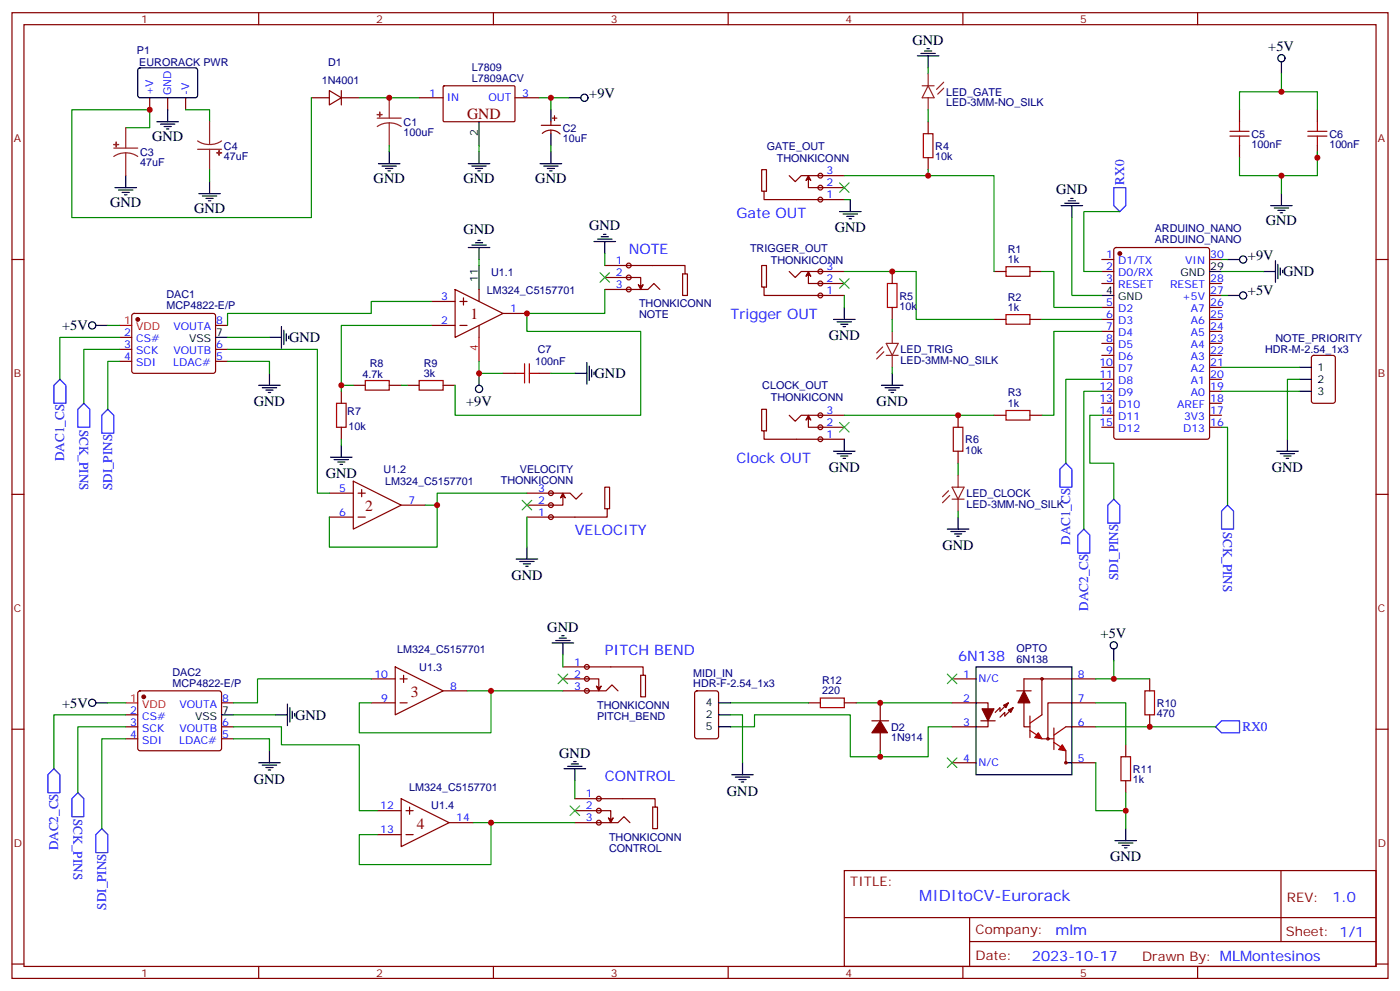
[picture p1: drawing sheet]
<svg xmlns="http://www.w3.org/2000/svg" width="412mm" height="292mm" viewBox="0 0 412 292" stroke-linecap="round" stroke-linejoin="round" font-family="sans-serif">
<g fill="none" stroke="#870000" stroke-width=".35">
<path d="M3.5 3.7h405.4v284.4h-405.4zM7.1 7.3h398.2v277.3h-398.2zM76.2 3.7v3.6M145.3 3.7v3.6M214.5 3.7v3.6M283.6 3.7v3.6M352.8 3.7v3.6M3.5 76.4h3.6M324.6 76.4h3.5M324.6 79.9h3.5M328.3 73.1l.5-.2h26.8l.7 .4v55.3l-.5 .7h-27l-.7-.4v-55.3zM356.3 76.4h3.5"/>
<path d="M405.3 76.4h3.6M35.3 99.3h3.5M39 92.5l.5-.2h23.3l.5 .2 .2 .5-.1 16.5-.6 .4h-23.6l-.4-.7v-16.2zM63.5 95.8h3.5M127 95.8h7.1M127 88.8h7.1M134.1 85.2l14.1 7.1-14.1 7zM135.5 95.8h2.1M135.5 88.8h2.1M136.5 87.7v2.1M141.1 85.2v3.6M141.1 95.8v3.5"/>
<path d="M148.2 92.3h7M324.6 83.5h3.5M324.6 90.5h3.5M324.6 94.1h3.5M324.6 97.6h3.5M356.3 83.5h3.5M356.3 90.5h3.5M356.3 94.1h3.5M356.3 97.6h3.5M356.3 87h3.5M35.3 102.9h3.5M35.3 106.4h3.5"/>
<path d="M63.5 102.9h3.5M63.5 106.4h3.5M324.6 101.1h3.5M324.6 104.6h3.5M324.6 108.2h3.5M324.6 111.7h3.5M324.6 115.2h3.5M324.6 118.7h3.5M356.3 101.1h3.5M356.3 104.6h3.5M356.3 108.2h3.5M356.3 111.7h3.5"/>
<path d="M356.3 115.2h3.5M356.3 118.7h3.5M324.6 122.3h3.5M324.6 125.8h3.5M356.3 122.3h3.5M356.3 125.8h3.5M3.5 145.6h3.6M97 152.3h7.1M97 145.2h7.1M104.1 141.7l14.1 7-14.1 7.1zM105.5 152.3h2.1M105.5 145.2h2.1"/>
<path d="M106.5 144.1v2.2M118.2 148.7h7M405.3 145.6h3.6M109.4 199.9h7M116.4 196.4l14.1 7-14.1 7.1zM117.8 199.9h2.1M118.9 198.8v2.1M3.5 214.7h3.6M37 210.5h3.6M37 214h3.6M37 217.5h3.6M40.8 203.6l.5-.2h23.3l.5 .2 .2 .5-.1 16.5-.6 .5-23.6-.1-.4-.7v-16.2z"/>
<path d="M65.3 214h3.5M65.3 217.5h3.5M65.3 206.9h3.5M109.4 206.9h7M117.8 206.9h2.1M130.5 203.4h7.1M405.3 214.7h3.6M111.1 238.7h7.1M118.2 235.2l14.1 7-14.1 7.1zM119.6 238.7h2.1M120.6 237.6v2.1M111.1 245.7h7.1"/>
<path d="M119.6 245.7h2.1M132.3 242.2h7M248.7 256.3h156.6v28.3h-156.6zM377.3 256.4v20.8M248.7 270.2h156.5M285.6 277.2h119.6M285.6 270.2v14.1M3.5 283.8h3.6M76.2 284.6v3.5M145.3 284.6v3.5M214.5 284.6v3.5M283.6 284.6v3.5"/>
<path d="M352.8 284.6v3.5M405.3 283.8h3.6"/>
</g>
<g fill="#870000" stroke="#870000" stroke-width=".35">
<circle cx="329.8" cy="74.6" r=".53"/>
<circle cx="40.6" cy="94.1" r=".53"/>
<circle cx="42.3" cy="205.2" r=".53"/>
</g>
<path d="M141.1 78.2v7M356.3 79.9h3.5M63.5 99.3h3.5M324.6 87h3.5M65.3 210.5h3.5" fill="none" stroke="#000" stroke-width=".35"/>
<path d="M35.3 95.8h3.5M141.1 99.3v7.1M37 206.9h3.6" fill="none" stroke="#f00" stroke-width=".35"/>
<g fill="#f0f0f0" stroke="#870000" stroke-width=".35">
<circle cx="185.2" cy="78.2" r=".71"/>
<circle cx="185.2" cy="81.7" r=".71"/>
<circle cx="185.2" cy="85.2" r=".71"/>
</g>
<path d="M178.2 78.2h23.6v2.4h.7v6.4h-1.4v-6.4h.7M178.2 85.2h12.7l1.7-1.7 1.8 1.7M178.2 81.7h10.5v2.8l.7-.7-.7 1.4-.7-1.4 .7 .7" fill="none" stroke="#870000" stroke-width=".35"/>
<g fill="#f0f0f0" stroke="#870000" stroke-width=".35">
<circle cx="162.3" cy="152.3" r=".71"/>
<circle cx="162.3" cy="148.7" r=".71"/>
<circle cx="162.3" cy="145.2" r=".71"/>
</g>
<path d="M155.2 145.2h12.7l1.8 1.8 1.7-1.8M165.8 145.9l-.7 .7 .7-1.4 .7 1.4-.7-.7v2.8h-10.6M178.9 149.8h-.7v-6.4h1.4v6.4h-.7v2.5h-23.7" fill="none" stroke="#870000" stroke-width=".35"/>
<g fill="#f0f0f0" stroke="#870000" stroke-width=".35">
<circle cx="172.9" cy="196.4" r=".71"/>
<circle cx="172.9" cy="199.9" r=".71"/>
<circle cx="172.9" cy="203.4" r=".71"/>
</g>
<path d="M165.8 199.9h10.6v2.8l.7-.7-.7 1.4-.7-1.4 .7 .7M165.8 196.4h23.6v2.4h.7v6.4h-1.4v-6.4h.7M165.8 203.4h12.7l1.8-1.8 1.7 1.8" fill="none" stroke="#870000" stroke-width=".35"/>
<g fill="#f0f0f0" stroke="#870000" stroke-width=".35">
<circle cx="176.4" cy="235.2" r=".71"/>
<circle cx="176.4" cy="238.7" r=".71"/>
<circle cx="176.4" cy="242.2" r=".71"/>
</g>
<path d="M169.3 238.7h10.6v2.8l.7-.7-.7 1.4-.7-1.4 .7 .7M169.3 235.2h23.7v2.4h.7v6.4h-1.4v-6.4h.7M169.3 242.2h12.7l1.8-1.7 1.8 1.7" fill="none" stroke="#870000" stroke-width=".35"/>
<g fill="#f0f0f0" stroke="#870000" stroke-width=".35">
<circle cx="241.7" cy="58.8" r=".71"/>
<circle cx="241.7" cy="55.2" r=".71"/>
<circle cx="241.7" cy="51.7" r=".71"/>
</g>
<path d="M225.1 56.3h.7v-6.3h-1.4v6.3h.7v2.5h23.6M232.5 51.7l1.7 1.8 1.8-1.8h12.7M238.1 52.4l.7 .7-.7-1.4-.7 1.4 .7-.7v2.8h10.6" fill="none" stroke="#870000" stroke-width=".35"/>
<g fill="#f0f0f0" stroke="#870000" stroke-width=".35">
<circle cx="241.7" cy="87" r=".71"/>
<circle cx="241.7" cy="83.5" r=".71"/>
<circle cx="241.7" cy="79.9" r=".71"/>
</g>
<path d="M232.5 79.9l1.7 1.8 1.8-1.8h12.7M225.1 84.5h.7v-6.3h-1.4v6.3h.7v2.5h23.6M238.1 80.6l.7 .8-.7-1.5-.7 1.5 .7-.8v2.9h10.6" fill="none" stroke="#870000" stroke-width=".35"/>
<g fill="#f0f0f0" stroke="#870000" stroke-width=".35">
<circle cx="241.7" cy="129.3" r=".71"/>
<circle cx="241.7" cy="125.8" r=".71"/>
<circle cx="241.7" cy="122.3" r=".71"/>
</g>
<g fill="none" stroke="#870000" stroke-width=".35">
<path d="M44.1 28.8v3.5M49.4 28.8v3.5M54.7 28.8v3.5M91.7 28.8h5.3M97 26.7l3.5 2.1-3.5 2.1zM100.5 26.7v4.2M100.5 28.8h5.3M123.5 28.8h7M130.6 25.4l.3-.1h20.6l.2 .3-.1 10.1-.3 .1h-20.6l-.2-.3zM151.7 28.8h7M159.5 36.9h5.6M159.7 39.3a3.8 3.8 0 0 1 5.3 .1"/>
<path d="M162.3 35.8v1.1M162.3 38.3v1.1M162.6 34.8h1.4M163.3 34.1v1.4M273.4 35.8v3.6M365.1 32.3v3.5M388.1 32.3v3.5M273.4 46.4v3.6M365.1 42.9v3.5M388.1 42.9v3.5M262.8 79.9v3.6M292.8 79.9h3.5"/>
<path d="M303.4 79.9h3.5M262.8 90.5v3.6M292.8 94.1h3.5M303.4 94.1h3.5M100.5 115.2v3.5M104.1 113.5h3.5M114.7 113.5h3.5M119.9 113.5h3.6M130.5 113.5h3.6M148.2 109.9h3.5M158.7 109.9h3.6M386.5 104.8l.5-.2h5.6l.7 .5v12.9l-.4 .7h-5.9l-.7-.4v-13z"/>
<path d="M100.5 125.8v3.5M225.1 126.9h.7v-6.4h-1.4v6.4h.7v2.4h23.6M232.5 122.3l1.7 1.7 1.8-1.7h12.7M238.1 123l.7 .7-.7-1.4-.7 1.4 .7-.7v2.8h10.6M282.2 122.3v3.5M282.2 132.9v3.5M292.8 122.3h3.5M303.4 122.3h3.5M280.5 199.9h7M306.9 199.9v10.6M322.8 199.9h-21.2v14.1h1.8M338.7 199.9v3.5"/>
<path d="M204.8 203.6l.5-.2h5.7l.6 .4 .1 13-.5 .7h-5.9l-.6-.4-.1-13zM238.1 206.9h3.6M248.7 206.9h3.5M256.8 212.2h5M259.3 206.9v5.3M259.3 215.8v5.3M280.5 206.9h10.5v7.1h-10.5M288.9 212.2h4.3M297 206.9l-2.4 2.5v-1l-1.4 1.4M298.4 208.4l-2.4 2.4v-1l-1.4 1.4M299.5 203.4h4.2M314 214h8.8"/>
<path d="M322.8 206.9h-14.1v10.6M331.6 219.3v3.5M338.7 210.5v3.5M280.5 224.6h7M314 221.1v3.5M315.7 224.6h7.1M331.6 229.9v3.5"/>
<circle cx="306.9" cy="199.9" r=".35"/>
<circle cx="308.7" cy="217.5" r=".35"/>
<circle cx="314" cy="224.6" r=".35"/>
</g>
<g fill="none" stroke="#000" stroke-width=".35">
<path d="M270.2 16.4h6.4M271.3 15.7h4.2M272.3 15h2.2M273 14.3h.8M273.4 16.4v3.6M377.5 18.2v3.5M40.8 20.2l.5-.2h16.5l.4 .7-.1 7.7-.6 .4-16.5-.1-.4-.6v-7.4zM46.2 35.8h6.4M47.3 36.5h4.2M48.3 37.3h2.1M49 38h.7M49.4 32.3v3.5"/>
<path d="M141.1 35.8v7.1M162.3 32.3v3.5M162.3 39.4v3.5M167.6 28.8h3.5M33.9 55.2h6.3M34.9 56h4.3M36 56.7h2.1M36.7 57.4h.7M37 51.7v3.5M58.6 57h6.3M59.6 57.7h4.3M60.7 58.4h2.1"/>
<path d="M61.4 59.1h.7M61.7 53.5v3.5M111.5 48.2h6.3M112.5 48.9h4.3M113.6 49.6h2.1M114.3 50.3h.7M114.7 44.7v3.5M137.9 48.2h6.4M139 48.9h4.2M140.1 49.6h2.1M140.8 50.3h.7M141.1 44.7v3.5"/>
<path d="M159.1 48.2h6.4M160.2 48.9h4.2M161.2 49.6h2.1M161.9 50.3h.7M162.3 44.7v3.5M250.5 58.8v3.5M313.6 59.8h4.3M314.7 59.1h2.1M315.4 58.4h.7M377.5 57v3.5M137.9 72.9h6.4M139 72.2h4.2"/>
<path d="M140.1 71.5h2.1M140.8 70.8h.7M141.1 72.9v3.5M175 71.1h6.3M176 70.4h4.3M177.1 69.7h2.1M177.8 69h.7M178.2 71.1v3.5M247.3 62.3h6.3M248.4 63h4.2M249.4 63.7h2.1M250.1 64.4h.7"/>
<path d="M312.6 60.5h6.3M315.7 60.5v3.6M361.6 76.4h3.5M372.2 79.9h3.5M374.3 60.5h6.3M375.4 61.2h4.2M375.7 76.8v6.3M376.4 77.8v4.3M376.4 61.9h2.1M377.1 78.9v2.1M377.1 62.7h.7M377.8 79.6v.7"/>
<path d="M28.2 95.8h3.5M79.4 99.3h3.5M82.9 96.2v6.3M83.6 97.2v4.3M84.3 98.3v2.1M85 99v.7M245.5 94.1h6.4M246.6 94.8h4.2M247.6 95.5h2.2M248.4 96.2h.7M248.7 90.5v3.6M361.6 87h3.5"/>
<path d="M76.2 113.5h6.3M77.3 114.2h4.2M78.3 114.9h2.1M79 115.6h.7M79.4 109.9v3.6M141.1 109.9v3.6M169.3 109.9h3.6M172.9 106.8v6.3M173.6 107.8v4.2M174.3 108.9v2.1M175 109.6v.7M259.6 113.5h6.4"/>
<path d="M260.7 114.2h4.2M261.8 114.9h2.1M262.5 115.6h.7M262.8 109.9v3.6M382.8 115.2h3.5M382.8 108.2h3.5M382.8 111.7h3.5M97.4 134.6h6.3M98.4 135.3h4.3M99.5 136h2.1M100.2 136.7h.7M100.5 131.1v3.5"/>
<path d="M245.5 132.9h6.4M246.6 133.6h4.2M247.6 134.3h2.2M248.4 135h.7M248.7 129.3v3.6M376.1 132.9h6.3M377.1 133.6h4.3M378.2 134.3h2.1M378.9 135h.7M379.2 129.3v3.6M279 155.8h6.4M280.1 156.5h4.2"/>
<path d="M281.2 157.2h2.1M281.9 157.9h.7M282.2 152.3v3.5M152 164.6h6.4M153.1 165.3h4.2M154.2 166h2.1M154.9 166.7h.7M155.2 161.1v3.5M162.6 189.3h6.4M163.7 188.6h4.2M164.7 187.9h2.2M165.5 187.2h.7"/>
<path d="M165.8 189.3v3.5M287.5 196.4h28.2v31.7h-28.2zM328.1 191.1v3.5M28.2 206.9h3.5M81.1 210.5h3.6M84.7 207.3v6.3M85.4 208.4v4.2M86.1 209.4v2.1M86.8 210.1v.7M211.7 206.9h3.5M211.7 210.5h3.5M211.7 214h3.5"/>
<path d="M76.2 224.6h6.3M77.3 225.3h4.2M78.3 226h2.1M79 226.7h.7M79.4 221.1v3.5M166.2 226.3h6.3M167.2 225.6h4.2M168.3 224.9h2.1M169 224.2h.7M169.3 226.3v3.6M215.5 228.1h6.4M216.6 228.8h4.2"/>
<path d="M217.7 229.5h2.1M218.4 230.2h.7M218.7 224.6v3.5M314 224.6h1.7M328.4 247.5h6.4M329.5 248.2h4.2M330.6 248.9h2.1M331.3 249.6h.7M331.6 244v3.5"/>
<circle cx="377.5" cy="17.1" r="1.06"/>
<circle cx="172.2" cy="28.8" r="1.06"/>
<circle cx="366.2" cy="76.4" r="1.06"/>
<circle cx="27.2" cy="95.8" r="1.06"/>
<circle cx="366.2" cy="87" r="1.06"/>
<circle cx="141.1" cy="114.5" r="1.06"/>
<circle cx="328.1" cy="190" r="1.06"/>
<circle cx="27.2" cy="206.9" r="1.06"/>
</g>
<g fill="none" stroke="#8c2424" stroke-width=".35">
<path d="M37 37.6v6M61.7 35.8v6.7M111.1 34.8h7.1M114.7 36.2l1.8 .2 1.7 .9M114.7 36.2l-1.9 .2-1.7 .9M114.7 28.8v6M114.7 36.2v6.7M271.6 25.3h3.6M273.4 25.3l1.8 3.5h-3.6zM273.4 21.7v3.6M273.4 28.8v3.5M278 26l-1.8 1.7"/>
<path d="M278 24.2l-2.1 2.1M33.5 43.6h7.1M37 45l1.9 .2 1.7 .9M37 45l-1.8 .3-1.7 .8M37 45v6.7M58.2 41.5l1.7 .8 1.8 .2M58.2 44h7.1M61.7 44v6M65.3 41.5l-1.7 .8-1.9 .2M262.8 97.6v3.5M260 102.2l-1.8 1.7M260.3 103.6l-2.1 2.1"/>
<path d="M261.1 101.1h3.5l-1.8 3.5zM261.1 104.6h3.5M262.8 104.6v3.6M282.2 139.9v3.5M279.4 144.5l-1.8 1.8M279.8 145.9l-2.2 2.1M280.5 143.4h3.5l-1.8 3.6zM280.5 147h3.5M282.2 147v3.5"/>
</g>
<g fill="#8c2424" stroke="#8c2424" stroke-width=".35">
<path d="M111.1 33.7l1.4 .1z"/>
<path d="M111.8 33l.1 1.4z"/>
<path d="M33.5 42.5l1.4 .1z"/>
<path d="M34.2 41.8l.1 1.5z"/>
<path d="M63.9 45h1.4z"/>
<path d="M64.5 44.3l.1 1.4z"/>
</g>
<g fill="none" stroke="#008700" stroke-width=".35">
<path d="M273.4 20v1.7M54.7 32.3h7v3.5M91.7 28.8v35.3h-70.5v-31.8h22.9v5.3h-7.1M105.8 28.8h17.7M158.7 28.8h8.9M162.3 28.8v3.5M273.4 32.3v3.5M365.1 32.3v-5.3h23v5.3M377.5 21.7v5.3M61.7 50v3.5M114.7 42.9v1.8M141.1 42.9v1.8"/>
<path d="M162.3 42.9v1.8M248.7 51.7h44.1v28.2M248.7 58.8h1.8M273.4 50v1.7M377.5 51.7v5.3M388.1 44.7v7h-23v-5.3M141.1 76.4v1.8M178.2 74.6v3.6M248.7 79.9h21.2v14.2h22.9M306.9 79.9h3.5v10.6h14.2M315.7 64.1v22.9h8.9M329.8 62.3h-10.5v17.6h5.3"/>
<path d="M359.8 79.9h12.4M359.8 76.4h1.8M31.7 95.8h3.6M35.3 99.3h-17.7v12.4M67 99.3h12.4M127 88.8h-17.6v3.5h-42.4v3.5M127 95.8h-26.5v17.7M178.2 85.2v7.1h-23v5.3h33.5v24.7h-54.6v-8.8M248.7 87v3.5M262.8 94.1v3.5M306.9 94.1h17.7M324.6 97.6h-14.2v24.7h-3.5"/>
<path d="M359.8 87h1.8M35.3 102.9h-10.6v15.8M35.3 106.4h-3.6v14.1M67 102.9h26.5v42.3h3.5M67 106.4h12.4v3.5M104.1 113.5h-3.6v1.7M118.2 113.5h1.7M141.1 106.4v3.5h7.1M162.3 109.9h7M262.8 108.2v1.7M324.6 111.7h-10.6v24.7M324.6 115.2h-5.3v40.6"/>
<path d="M359.8 108.2h23M359.8 115.2h23M382.8 111.7h-3.6v17.6M100.5 129.3v1.8M248.7 122.3h44.1M282.2 136.4v3.5M324.6 122.3h-3.6v14.1h7.1v10.6M359.8 125.8h1.8v22.9M125.2 148.7h3.6v12.4h-31.8v-8.8M155.2 145.2h-26.4v3.5M155.2 152.3v8.8M282.2 150.5v1.8"/>
<path d="M109.4 199.9h-33.6v7h-7M165.8 192.8v3.6M322.8 199.9h15.9M328.1 194.6v5.3M31.7 206.9h5.3M37 214h-14.1v19.4M37 217.5h-7v26.5M37 210.5h-21.1v15.8M68.8 217.5h10.6v3.6M68.8 214h14.1v5.3h22.9v19.4h5.3M68.8 210.5h12.3M137.6 203.4h7v12.4h-38.8v-8.9h3.6"/>
<path d="M144.6 203.4h21.2M215.2 214h7v-3.5h28.3v12.3h8.8M215.2 210.5h3.5v14.1M215.2 206.9h22.9M252.2 206.9h28.3M280.5 214h-7.1v8.8h-14.1v-1.7M322.8 214h35.3M322.8 206.9h8.8v12.4M169.3 229.9v5.3M322.8 224.6v14.1h8.8v-5.3M331.6 238.7v5.3M139.3 242.2h5.3v12.4h-38.8v-8.9h5.3"/>
<path d="M144.6 242.2h24.7"/>
</g>
<g fill="none" stroke="#a10000" stroke-width=".35">
<path d="M272 39.4h2.8v7h-2.8zM362.3 38.7h5.6M365.1 35.8v2.9M385.2 38.7h5.7M388.1 35.8v2.9M362.3 40.1h5.6M365.1 40.1v2.8M385.2 40.1h5.7M388.1 40.1v2.8M296.3 78.5h7.1v2.9h-7.1zM261.4 83.5h2.8v7h-2.8zM296.3 92.6h7.1v2.9h-7.1z"/>
<path d="M99.1 118.7h2.9v7.1h-2.9zM107.6 112h7.1v2.9h-7.1zM123.5 112h7v2.9h-7zM151.7 109.9h2.8M154.5 107.1v5.6M155.9 107.1v5.6M155.9 109.9h2.8M280.8 125.8h2.8v7.1h-2.8zM296.3 120.9h7.1v2.8h-7.1zM241.7 205.5h7v2.9h-7zM303.4 210.8v6.4M303.4 215.1l2.1 1.4"/>
<path d="M306.9 210.5l-3.5 2.4M306.9 217.5h3.5M310.4 218.6l2.2 1.4M310.4 214.3v6.4M314 214l-3.6 2.5M337.3 203.4h2.8v7.1h-2.8zM330.2 222.8h2.8v7.1h-2.8z"/>
</g>
<g fill="none" stroke="#3c3" stroke-width=".35">
<path d="M247.3 53.8l2.8 2.9M250.1 53.8l-2.8 2.9M176.7 80.3l2.9 2.8M179.6 80.3l-2.9 2.8M247.3 82.1l2.8 2.8M250.1 82.1l-2.8 2.8M247.3 124.4l2.8 2.8M250.1 124.4l-2.8 2.8M153.8 147.3l2.8 2.8M156.6 147.3l-2.8 2.8M164.4 198.5l2.8 2.8M167.2 198.5l-2.8 2.8"/>
<path d="M279 198.5l2.9 2.8M281.9 198.5l-2.9 2.8M167.9 237.3l2.8 2.8M170.7 237.3l-2.8 2.8M279 223.2l2.9 2.8M281.9 223.2l-2.9 2.8"/>
</g>
<path d="M328.1 55.2h3.5v5.3l-1.8 1.8-1.7-1.8zM17.6 111.7l1.8 1.8v5.2h-3.5v-5.2zM24.7 118.7l1.8 1.8v5.3h-3.6v-5.3zM31.7 120.5l1.8 1.8v5.3h-3.5v-5.3zM314 136.4l1.7 1.7v5.3h-3.5v-5.3zM317.5 157.6l1.8-1.8 1.7 1.8v5.2h-3.5zM326.3 148.7l1.8-1.7 1.7 1.7v5.3h-3.5zM361.6 148.7l1.8 1.8v5.3h-3.6v-5.3zM358.1 214l1.7-1.8h5.3v3.6h-5.3zM15.9 226.3l1.7 1.8v5.3h-3.5v-5.3zM22.9 233.4l1.8 1.8v5.3h-3.5v-5.3zM30 244l1.7 1.7v5.3h-3.5v-5.3z" fill="none" stroke="#00f" stroke-width=".35"/>
<g fill="#870000" stroke="#870000" stroke-width=".35">
<path d="M289.3 208.7h3.5l-1.8 3.5z"/>
<path d="M297 209.1l1.4-.7-.7 1.4z"/>
<path d="M295.6 207.6l1.4-.7-.7 1.5z"/>
<path d="M301.6 203.4l1.8 3.5h-3.5z"/>
<path d="M259.3 212.2l2.1 3.6h-4.6z"/>
</g>
<g fill="#a10000" stroke="#a10000" stroke-width=".35">
<path d="M305.9 215.8l1 1.7-2.1-.3z"/>
<path d="M312.9 219.3l1.1 1.8-2.1-.4z"/>
</g>
<g fill="#c00">
<circle cx="162.3" cy="28.8" r=".88"/>
<circle cx="114.7" cy="28.8" r=".88"/>
<circle cx="44.1" cy="32.3" r=".88"/>
<circle cx="388.1" cy="46.4" r=".88"/>
<circle cx="377.5" cy="51.7" r=".88"/>
<circle cx="377.5" cy="27" r=".88"/>
<circle cx="262.8" cy="79.9" r=".88"/>
<circle cx="273.4" cy="51.7" r=".88"/>
<circle cx="282.2" cy="122.3" r=".88"/>
<circle cx="141.1" cy="109.9" r=".88"/>
<circle cx="100.5" cy="113.5" r=".88"/>
<circle cx="155.2" cy="92.3" r=".88"/>
<circle cx="128.8" cy="148.7" r=".88"/>
<circle cx="144.6" cy="203.4" r=".88"/>
<circle cx="144.6" cy="242.2" r=".88"/>
<circle cx="328.1" cy="199.9" r=".88"/>
<circle cx="338.7" cy="214" r=".88"/>
<circle cx="331.6" cy="238.7" r=".88"/>
<circle cx="259.3" cy="206.9" r=".88"/>
<circle cx="259.3" cy="222.8" r=".88"/>
</g>
<g font-size="4.6" fill="#800">
<text x="137.6" y="35.1">GND</text>
<text x="138.6" y="94.1">1</text>
<text x="107.6" y="150.5">2</text>
<text x="121" y="205.2">3</text>
<text x="122.8" y="244">4</text>
</g>
<text font-size="4.6" fill="#00f" x="270.8" y="265.4">MIDItoCV-Eurorack</text>
<g font-size="4.2">
<text x="268.8" y="13.1">GND</text>
<text x="373.6" y="14.9">+5V</text>
<text x="173.6" y="28.8">+9V</text>
<text x="44.8" y="41.5">GND</text>
<text x="110.1" y="53.8">GND</text>
<text x="136.5" y="53.8">GND</text>
<text x="157.7" y="53.8">GND</text>
<text x="311.1" y="57.2">GND</text>
<text x="32.5" y="60.9">GND</text>
<text x="57.1" y="62.7">GND</text>
<text x="136.5" y="69">GND</text>
<text x="173.6" y="67.8">GND</text>
<text x="245.9" y="68.4">GND</text>
<text x="372.9" y="66.2">GND</text>
<text x="367.6" y="76.4">+9V</text>
<text x="378" y="81.4">GND</text>
<text x="367.6" y="87">+5V</text>
<text x="18.3" y="97.2">+5V</text>
<text x="85.2" y="100.8">GND</text>
<text x="244.1" y="100.2">GND</text>
<text x="175.2" y="111.4">GND</text>
<text x="74.8" y="119.6">GND</text>
<text x="137.3" y="119.4">+9V</text>
<text x="258.2" y="119.6">GND</text>
<text x="96" y="140.7">GND</text>
<text x="244.1" y="139">GND</text>
<text x="374.6" y="139">GND</text>
<text x="277.6" y="161.9">GND</text>
<text x="150.6" y="170.7">GND</text>
<text x="161.2" y="186">GND</text>
<text x="324.2" y="187.8">+5V</text>
<text x="18.3" y="208.4">+5V</text>
<text x="87" y="211.9">GND</text>
<text x="164.7" y="223">GND</text>
<text x="74.8" y="230.7">GND</text>
<text x="214.1" y="234.2">GND</text>
<text x="327" y="253.6">GND</text>
</g>
<g font-size="4.2" fill="#00f">
<text x="217" y="64.1">Gate OUT</text>
<text x="185.2" y="74.6">NOTE</text>
<text x="215.2" y="94.1">Trigger OUT</text>
<text x="217" y="136.4">Clock OUT</text>
<text x="169.3" y="157.6">VELOCITY</text>
<text x="178.2" y="192.8">PITCH BEND</text>
<text x="282.2" y="194.6">6N138</text>
<text x="178.2" y="229.9">CONTROL</text>
<text x="392.5" y="265.6">1.0</text>
<text x="310.9" y="275.2">mlm</text>
<text x="304" y="283">2023-10-17</text>
</g>
<g font-size="3.9" fill="#00f">
<text x="331.1" y="54.3" transform="rotate(-90 331.1 54.3)">RX0</text>
<text x="23.4" y="126.5" transform="rotate(90 23.4 126.5)">SCK_PINS</text>
<text x="18.9" y="135.8" transform="rotate(-90 18.9 135.8)">DAC1_CS</text>
<text x="33" y="144.4" transform="rotate(-90 33 144.4)">SDI_PINS</text>
<text x="315.2" y="160.4" transform="rotate(-90 315.2 160.4)">DAC1_CS</text>
<text x="360.3" y="156.5" transform="rotate(90 360.3 156.5)">SCK_PINS</text>
<text x="329.4" y="170.8" transform="rotate(-90 329.4 170.8)">SDI_PINS</text>
<text x="320.5" y="179.9" transform="rotate(-90 320.5 179.9)">DAC2_CS</text>
<text x="366" y="215.3">RX0</text>
<text x="21.7" y="241.2" transform="rotate(90 21.7 241.2)">SCK_PINS</text>
<text x="17.1" y="250.4" transform="rotate(-90 17.1 250.4)">DAC2_CS</text>
<text x="31.3" y="267.8" transform="rotate(-90 31.3 267.8)">SDI_PINS</text>
</g>
<g font-size="3.9" fill="#800">
<text x="250.5" y="260.9">TITLE:</text>
<text x="379.1" y="265.6">REV:</text>
<text x="287.4" y="275.1">Company:</text>
<text x="378.7" y="275.7">Sheet: 1/1</text>
<text x="287.4" y="282.8">Date:</text>
<text x="336.4" y="282.9">Drawn By: MLMontesinos</text>
</g>
<g font-size="3.2" fill="#800">
<text x="41.6" y="6.7">1</text>
<text x="110.8" y="6.7">2</text>
<text x="179.9" y="6.7">3</text>
<text x="249.1" y="6.7">4</text>
<text x="318.2" y="6.7">5</text>
<text x="4.1" y="41.8">A</text>
<text x="405.9" y="41.8">A</text>
<text x="4.1" y="111">B</text>
<text x="405.9" y="111">B</text>
<text x="4.1" y="180.1">C</text>
<text x="405.9" y="180.1">C</text>
<text x="4.1" y="249.3">D</text>
<text x="405.9" y="249.3">D</text>
<text x="41.6" y="287.5">1</text>
<text x="110.8" y="287.5">2</text>
<text x="179.9" y="287.5">3</text>
<text x="249.1" y="287.5">4</text>
<text x="318.2" y="287.5">5</text>
</g>
<g font-size="3.2" fill="#000080">
<text x="40.3" y="15.9">P1</text>
<text x="41" y="19.4">EURORACK PWR</text>
<text x="96.7" y="19.4">D1</text>
<text x="139" y="21">L7809</text>
<text x="94.8" y="24.7">1N4001</text>
<text x="139" y="24.1">L7809ACV</text>
<text x="278.7" y="28.2">LED_GATE</text>
<text x="278.7" y="31.3">LED-3MM-NO_SILK</text>
<text x="118.9" y="40.1">100uF</text>
<text x="118.9" y="37.1">C1</text>
<text x="165.8" y="41.9">10uF</text>
<text x="165.8" y="38.7">C2</text>
<text x="368.7" y="40.6">C5</text>
<text x="391.6" y="40.6">C6</text>
<text x="41.3" y="45.9">C3</text>
<text x="66" y="47.2">47uF</text>
<text x="66" y="44.1">C4</text>
<text x="225.8" y="44.1">GATE_OUT</text>
<text x="228.8" y="47.6">THONKICONN</text>
<text x="275.5" y="47.2">10k</text>
<text x="275.5" y="44.1">R4</text>
<text x="368.7" y="43.7">100nF</text>
<text x="391.6" y="43.7">100nF</text>
<text x="41.3" y="49">47uF</text>
<text x="340.1" y="71.7">ARDUINO_NANO</text>
<text x="340.1" y="68.4">ARDUINO_NANO</text>
<text x="220.9" y="74.1">TRIGGER_OUT</text>
<text x="227.1" y="77.6">THONKICONN</text>
<text x="296.8" y="77.5">1k</text>
<text x="296.8" y="74.4">R1</text>
<text x="144.7" y="81.1">U1.1</text>
<text x="49" y="87.8">DAC1</text>
<text x="143.4" y="86.4">LM324_C5157701</text>
<text x="264.9" y="88.2">R5</text>
<text x="296.8" y="88.5">R2</text>
<text x="49" y="91">MCP4822-E/P</text>
<text x="188.2" y="90.5">THONKICONN</text>
<text x="188.2" y="93.7">NOTE</text>
<text x="264.9" y="91.3">10k</text>
<text x="296.8" y="91.6">1k</text>
<text x="375.7" y="100.6">NOTE_PRIORITY</text>
<text x="108.9" y="107.9">R8</text>
<text x="124.8" y="107.9">R9</text>
<text x="157.6" y="107.5">100nF</text>
<text x="158.4" y="104">C7</text>
<text x="265.3" y="107.2">LED-3MM-NO_SILK</text>
<text x="265.3" y="104.1">LED_TRIG</text>
<text x="372.6" y="104.1">HDR-M-2.54_1x3</text>
<text x="106.7" y="111.2">4.7k</text>
<text x="124.8" y="111">3k</text>
<text x="224.5" y="114.7">CLOCK_OUT</text>
<text x="227.1" y="118.2">THONKICONN</text>
<text x="296.8" y="119.8">1k</text>
<text x="296.8" y="116.7">R3</text>
<text x="102.3" y="122.3">R7</text>
<text x="102.7" y="126.6">10k</text>
<text x="284.3" y="130.5">R6</text>
<text x="284.3" y="133.6">10k</text>
<text x="112.9" y="139.4">U1.2</text>
<text x="113.5" y="142.9">LM324_C5157701</text>
<text x="147.5" y="142.4">THONKICONN</text>
<text x="153.1" y="139.3">VELOCITY</text>
<text x="284.7" y="149.5">LED-3MM-NO_SILK</text>
<text x="284.7" y="146.4">LED_CLOCK</text>
<text x="117" y="192.3">LM324_C5157701</text>
<text x="123.5" y="197.6">U1.3</text>
<text x="299.4" y="195.1">6N138</text>
<text x="299.4" y="192.1">OPTO</text>
<text x="50.8" y="202.1">MCP4822-E/P</text>
<text x="50.8" y="198.9">DAC2</text>
<text x="204.2" y="202.4">HDR-F-2.54_1x3</text>
<text x="204.2" y="199.3">MIDI_IN</text>
<text x="242.2" y="201.4">R12</text>
<text x="175.9" y="208.7">THONKICONN</text>
<text x="242.2" y="204.5">220</text>
<text x="340.8" y="208.1">R10</text>
<text x="175.9" y="211.9">PITCH_BEND</text>
<text x="262.5" y="215.2">D2</text>
<text x="340.8" y="211.2">470</text>
<text x="262.5" y="218.3">1N914</text>
<text x="333.7" y="227.6">R11</text>
<text x="120.5" y="232.8">LM324_C5157701</text>
<text x="333.7" y="230.6">1k</text>
<text x="127" y="238.1">U1.4</text>
<text x="179.4" y="247.5">THONKICONN</text>
<text x="179.4" y="250.7">CONTROL</text>
</g>
<g font-size="3.2" fill="#00f">
<text x="45.2" y="28.1" transform="rotate(-90 45.2 28.1)">+V</text>
<text x="50.4" y="28.1" transform="rotate(-90 50.4 28.1)">GND</text>
<text x="55.7" y="28.1" transform="rotate(-90 55.7 28.1)">-V</text>
<text x="126.4" y="28.4">1</text>
<text x="131.6" y="29.8">IN</text>
<text x="143.9" y="29.8">OUT</text>
<text x="153.8" y="28.4">3</text>
<text x="243.4" y="51.4">3</text>
<text x="243.4" y="58.4">1</text>
<text x="243.4" y="54.9">2</text>
<text x="181.4" y="77.8">1</text>
<text x="325.9" y="76.1">1</text>
<text x="329.4" y="77.8">D1/TX</text>
<text x="349.1" y="77.8">VIN</text>
<text x="356.5" y="76.1">30</text>
<text x="181.4" y="81.4">2</text>
<text x="243.4" y="83.1">2</text>
<text x="243.4" y="79.6">3</text>
<text x="325.9" y="79.6">2</text>
<text x="325.9" y="83.1">3</text>
<text x="329.4" y="81.4">D0/RX</text>
<text x="356.5" y="83.1">28</text>
<text x="129.9" y="88.4">3</text>
<text x="181.4" y="84.9">3</text>
<text x="243.4" y="86.6">1</text>
<text x="329.4" y="84.9">RESET</text>
<text x="344.7" y="84.9">RESET</text>
<text x="348.2" y="88.4">+5V</text>
<text x="356.5" y="86.6">27</text>
<text x="63.7" y="95.5">8</text>
<text x="129.9" y="95.5">2</text>
<text x="150.3" y="91.9">1</text>
<text x="325.9" y="90.2">5</text>
<text x="325.9" y="93.7">6</text>
<text x="329.4" y="91.9">D2</text>
<text x="329.4" y="95.5">D3</text>
<text x="350.8" y="95.5">A6</text>
<text x="350.8" y="91.9">A7</text>
<text x="356.5" y="93.7">25</text>
<text x="356.5" y="90.2">26</text>
<text x="36.6" y="99">2</text>
<text x="40.1" y="100.8">CS#</text>
<text x="51.1" y="97.2">VOUTA</text>
<text x="325.9" y="97.2">7</text>
<text x="325.9" y="100.8">8</text>
<text x="329.4" y="99">D4</text>
<text x="350.8" y="99">A5</text>
<text x="356.5" y="100.8">23</text>
<text x="356.5" y="97.2">24</text>
<text x="36.6" y="102.5">3</text>
<text x="36.6" y="106">4</text>
<text x="40.1" y="104.3">SCK</text>
<text x="40.1" y="107.8">SDI</text>
<text x="51" y="107.8">LDAC#</text>
<text x="51.1" y="104.3">VOUTB</text>
<text x="63.7" y="106">5</text>
<text x="63.7" y="102.5">6</text>
<text x="323.9" y="107.8">10</text>
<text x="325.9" y="104.3">9</text>
<text x="329.4" y="102.5">D5</text>
<text x="329.4" y="106">D6</text>
<text x="350.8" y="106">A3</text>
<text x="350.8" y="102.5">A4</text>
<text x="356.5" y="107.8">21</text>
<text x="356.5" y="104.3">22</text>
<text x="323.9" y="111.3">11</text>
<text x="329.4" y="109.6">D7</text>
<text x="329.4" y="113.1">D8</text>
<text x="350.8" y="113.1">A1</text>
<text x="350.8" y="109.6">A2</text>
<text x="356.5" y="111.3">20</text>
<text x="323.9" y="114.9">12</text>
<text x="323.9" y="118.4">13</text>
<text x="329.4" y="116.6">D9</text>
<text x="350.8" y="116.6">A0</text>
<text x="356.5" y="118.4">18</text>
<text x="356.5" y="114.9">19</text>
<text x="243.4" y="125.4">2</text>
<text x="243.4" y="121.9">3</text>
<text x="323.9" y="121.9">14</text>
<text x="323.9" y="125.4">15</text>
<text x="329.4" y="120.2">D10</text>
<text x="329.4" y="123.7">D11</text>
<text x="346.8" y="120.2">AREF</text>
<text x="348.8" y="123.7">3V3</text>
<text x="356.5" y="125.4">16</text>
<text x="356.5" y="121.9">17</text>
<text x="243.4" y="129">1</text>
<text x="329.4" y="127.2">D12</text>
<text x="348.5" y="127.2">D13</text>
<text x="99.9" y="144.9">5</text>
<text x="120.3" y="148.4">7</text>
<text x="158.5" y="148.4">2</text>
<text x="158.5" y="144.9">3</text>
<text x="99.9" y="151.9">6</text>
<text x="158.5" y="151.9">1</text>
<text x="169.1" y="196">1</text>
<text x="110.3" y="199.5">10</text>
<text x="132.6" y="203.1">8</text>
<text x="169.1" y="199.5">2</text>
<text x="169.1" y="203.1">3</text>
<text x="283.7" y="199.5">1</text>
<text x="288.2" y="200.9">N/C</text>
<text x="317.5" y="199.5">8</text>
<text x="52.8" y="208.4">VOUTA</text>
<text x="65.4" y="206.6">8</text>
<text x="112.3" y="206.6">9</text>
<text x="283.7" y="206.6">2</text>
<text x="317.5" y="206.6">7</text>
<text x="38.4" y="210.1">2</text>
<text x="38.4" y="213.6">3</text>
<text x="41.9" y="211.9">CS#</text>
<text x="41.9" y="215.4">SCK</text>
<text x="52.8" y="215.4">VOUTB</text>
<text x="65.4" y="213.6">6</text>
<text x="283.7" y="213.6">3</text>
<text x="317.5" y="213.6">6</text>
<text x="38.4" y="217.2">4</text>
<text x="41.9" y="218.9">SDI</text>
<text x="52.8" y="218.9">LDAC#</text>
<text x="65.4" y="217.2">5</text>
<text x="283.7" y="224.2">4</text>
<text x="288.2" y="225.6">N/C</text>
<text x="317.5" y="224.2">5</text>
<text x="112" y="238.3">12</text>
<text x="172.6" y="234.8">1</text>
<text x="172.6" y="238.3">2</text>
<text x="112" y="245.4">13</text>
<text x="134.4" y="241.9">14</text>
<text x="172.6" y="241.9">3</text>
</g>
<g font-size="3.2">
<text x="140.8" y="40" transform="rotate(-90 140.8 40)">2</text>
<text x="140.8" y="83.1" transform="rotate(-90 140.8 83.1)">11</text>
<text x="347.7" y="81.4">GND</text>
<text x="356.5" y="79.6">29</text>
<text x="325.9" y="86.6">4</text>
<text x="329.4" y="88.4">GND</text>
<text x="55.7" y="100.8">VSS</text>
<text x="63.7" y="99">7</text>
<text x="388.1" y="109.2">1</text>
<text x="388.1" y="112.7">2</text>
<text x="388.1" y="116.3">3</text>
<text x="207.9" y="208">4</text>
<text x="57.5" y="211.9">VSS</text>
<text x="65.4" y="210.1">7</text>
<text x="207.9" y="215.1">5</text>
<text x="207.9" y="211.5">2</text>
</g>
<g font-size="3.2" fill="#f00">
<text x="36.6" y="95.5">1</text>
<text x="40.1" y="97.2">VDD</text>
<text x="140.8" y="103.5" transform="rotate(-90 140.8 103.5)">4</text>
<text x="38.4" y="206.6">1</text>
<text x="41.9" y="208.4">VDD</text>
</g>
</svg>
